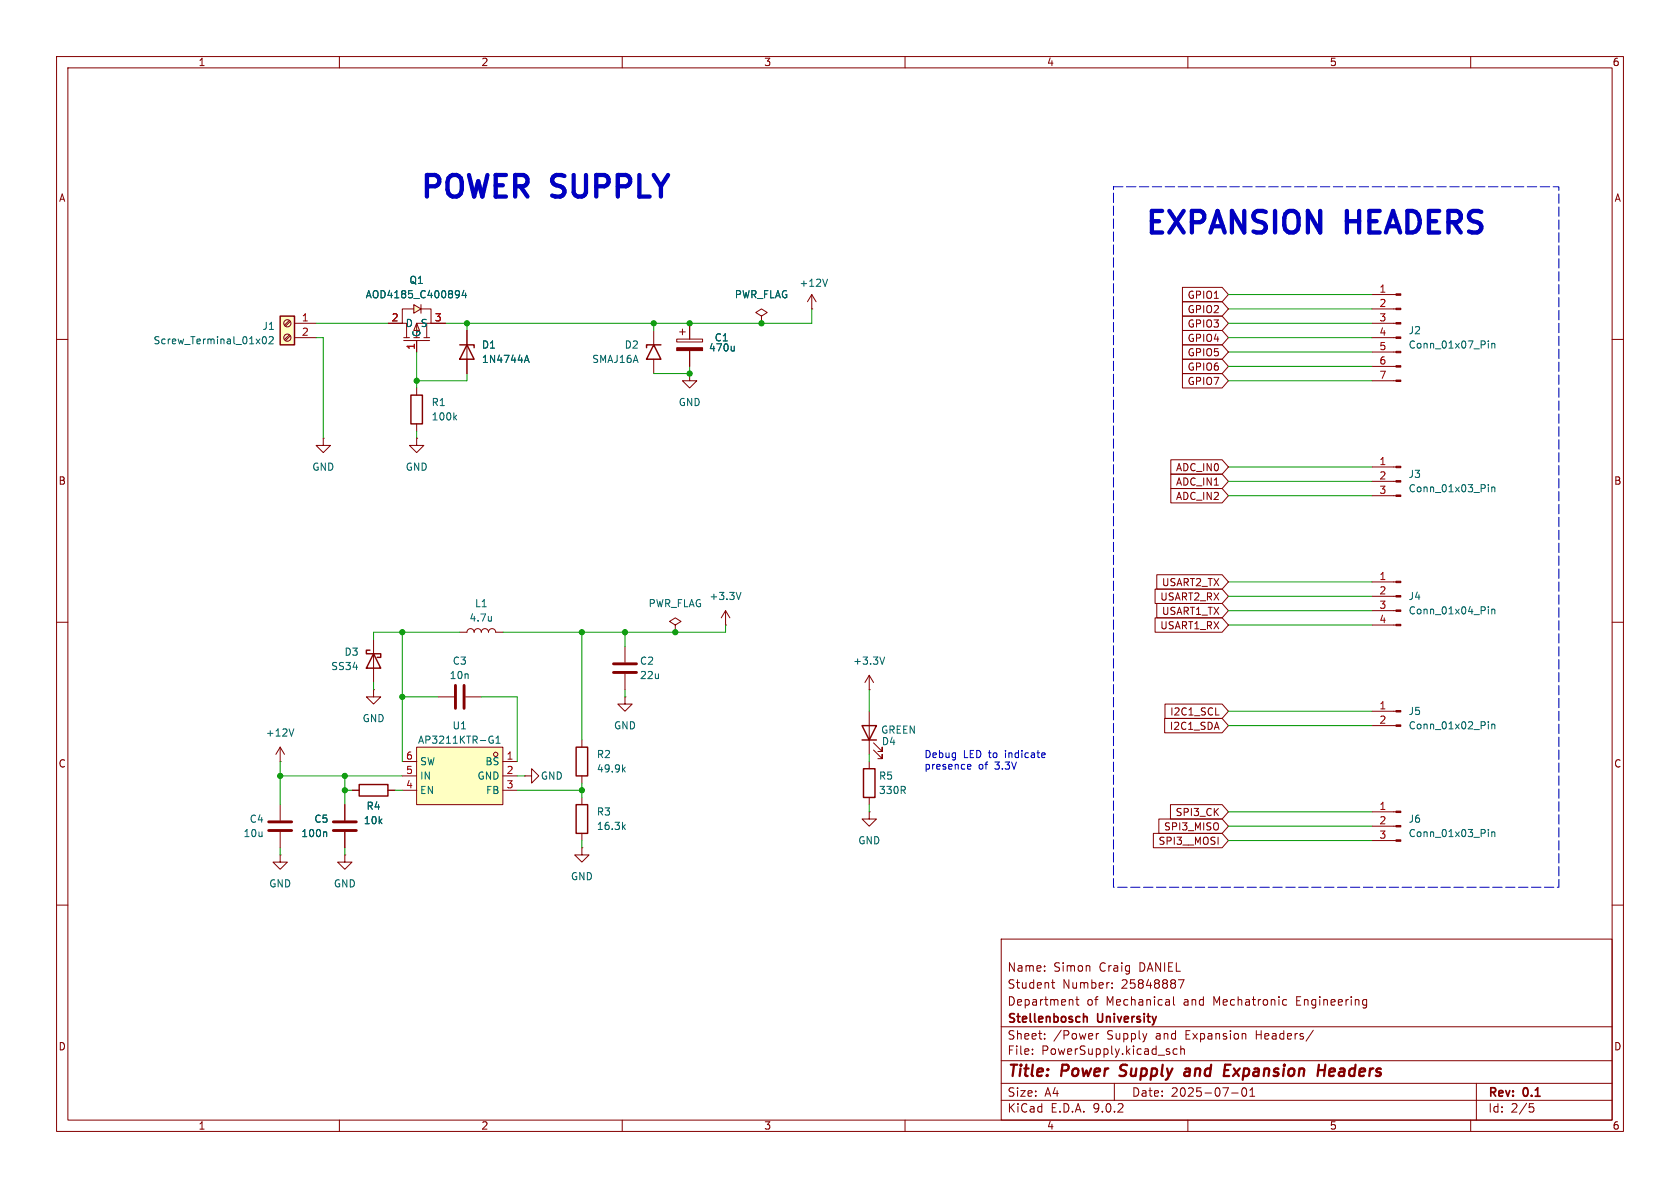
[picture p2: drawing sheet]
<svg xmlns="http://www.w3.org/2000/svg" width="297mm" height="210mm" viewBox="0 0 297 210" stroke-linecap="round" stroke-linejoin="round" font-family="sans-serif">
<g fill="none" stroke="#840000" stroke-width=".18">
<path d="M10 10h277v190h-277zM12 12h273v186h-273zM60 10v2M110 10v2M160 10v2M210 10v2M260 10v2M10 60h2M285 60h2M10 110h2M285 110h2M92.7 137.2h1.3v-1.3l1.2 1.3-1.2 1.2v-1.2"/>
<path d="M92.7 137.2h.1M242.6 143.5h4.2M242.6 146.1h4.2M242.6 148.6h4.2M10 160h2M177 166h108v32h-108zM184.7 171.6v.1M184.7 170.8v.1M185.9 173.7h.6M186.1 173.2v1.3l.4 .2M189.6 176.8l.1 .9M190.2 176.7h.5"/>
<path d="M190.4 176.2v1.3l.3 .2M196.6 174.6v.1M196.6 173.8v.1M207.5 176.2v1.3l.2 .2M208.3 173.2h1l-.6 1.5M226.8 177.6l.2 .1 .5-.1M227.5 176.8l-.5-.1-.2 .1M241.2 176.7l.4 .1M241.6 177.6l-.4 .1M241.6 176.7v1.2l-.3 .3M285 160h2M60 198v2"/>
<path d="M110 198v2M160 198v2M177 194.5h108M177 191.5h108M177 187.5h108M177 181.5h108M182.5 186.3v.1M182.5 185.5v.1M184.7 183.6v.1M184.7 182.8v.1M193.8 182.7v1M194.2 182.7l-.2 .1-.2 .2"/>
<path d="M197 191.5v3M208.1 185.5l-.4-.1-.3 .3v.4l.1 .2h.6M208.7 185.5l.3-.1 .3 .1 .1 .9M208.7 184.9v1.5M210 198v2M217.7 193.2h1.2M219.7 192.4a.81 .81 0 0 0 .3 1.4l.2-.1 .2-.5-.2-.8M220.2 182.8v.9M221 193.8h.8M221 192.7l.4-.4v1.5M232.2 182.1l-1.3 2M260 198v2"/>
<path d="M261 191.5v6.5M270.4 195.1h.7M270.5 195.7h.4l.3 .3-.2 .5-.5 .1"/>
</g>
<path d="M197.9 190.1l.3 .1M198.2 188.4l-.1 .2v.4M209.3 189.9l.3 .3 .7-.1M209.6 189l.2-.1 .5 .1M210.4 189.4h-.7l-.3 .3M216.3 190.2h1M216.6 188.2h1M219.2 188.9l-1.2 1.3M233.1 189.2h1.1M234.3 188.2l-.2 2M235.8 188.9l-.6 .1-.2 .9 .2 .3h.4M236 189.4l-1 .1" fill="none" stroke="#840000" stroke-width=".4"/>
<path d="M191.6 179.8l.2-.1 .3 .1 .1 .9" fill="none" stroke="#840000" stroke-width=".3"/>
<g fill="#840000" stroke="#840000" stroke-width=".18">
<path d="M246.8 143.4h.8v.2h-.8z"/>
<path d="M246.8 145.9h.8v.3h-.8z"/>
<path d="M246.8 148.5h.8v.2h-.8z"/>
</g>
<path d="M263.1 146.6v.2M263.1 147.1v.8M263.7 147.1v.8M263.7 147.2l.2-.1h.3l.1 .8" fill="none" stroke="#006464" stroke-width=".18"/>
<g fill="#ffffc2">
<path d="M73.7 57.2l.5 1.2h-1.1z"/>
<path d="M73.1 53.9l1.3 .7-1.3 .8z"/>
</g>
<g fill="none" stroke="#840000" stroke-width=".18">
<path d="M68.6 57.2h2.5M71.4 59.7h1M73.1 54.6h-2v2.6h.8v2.5M73.1 53.9l1.3 .7-1.3 .8zM73.7 57.2l.5 1.2h-1.1zM74.4 54.6h1.8v2.6h-2.5v2.5M74.4 53.9v1.5M74.9 59.7h1M75.4 57.2v2.5M76.2 57.2h2.5M82.5 58.4v7.6M115.6 58.4v2.6"/>
<path d="M119.6 59.9h4.6v.6h-4.6zM120.1 58.7h1.1M120.6 58.2v1M121.9 57.2v2.7M134.6 55.9l1-.7-1-.6-1 .6 1 .7v1.3M134.6 57.2h.1M143.5 54.6h.1M143.5 52.1l-.8 1.2M143.5 52.1l.8 1.2M143.5 52.1v2.5M242.6 59.7h4.2M242.6 57.2h4.2"/>
<path d="M242.6 52.1h4.2M242.6 54.6h4.2M57.1 77.5v1.2h1.3l-1.3 1.3-1.2-1.3h1.2M57.1 77.5h.1M71.4 60.2h4.5M73.7 77.5v1.2h1.2l-1.2 1.3-1.3-1.3h1.3M73.7 77.5h.1M73.7 60.2v2M73.7 68.6v1.3M73.7 74.9v1.3M115.6 63.5v2.5M121.9 66v1.3h1.3l-1.3 1.3-1.3-1.3h1.3"/>
<path d="M121.9 66h.1M121.9 62v2.8M242.6 62.2h4.2M242.6 64.8h4.2M242.6 67.3h4.2M81.3 111.8h1.2a.64 .64 0 0 1 .7-.7 .64 .64 0 0 1 .6 .7 .64 .64 0 0 1 .7-.7 .64 .64 0 0 1 .6 .7 .64 .64 0 0 1 .6-.7 .64 .64 0 0 1 .7 .7 .64 .64 0 0 1 .6-.7 .64 .64 0 0 1 .6 .7h1.3M110.5 114.3v2.8M110.5 119.1v2.8M119.4 110.5l1-.6-1-.7-1 .7 1 .6v1.3M119.4 111.8h.1M128.3 110.5h.1M128.3 108l-.8 1.2"/>
<path d="M128.3 108l.7 1.2M128.3 108v2.5M153.7 119.4l-.8 1.3M153.7 119.4l.7 1.3M153.7 119.4v2.5M49.5 134.6h.1M49.5 132.1v2.5M49.5 132.1l-.7 1.3M49.5 132.1l.8 1.3M62.2 139.7h1.3M68.6 139.7h1.2M102.9 130.8v1.3"/>
<path d="M102.9 137.2v1.2M110.5 123.2v1.3h1.3l-1.3 1.2-1.3-1.2h1.3M110.5 123.2h.1M153.7 121.9h.1M153.7 125.7v7.7M153.7 134.6v1.3M154.4 132.6l1.6 1.5v-.7v.7h-.8M154.4 131.3l1.6 1.5v-.7v.7h-.8M49.5 151.1v1.3h1.3l-1.3 1.3-1.2-1.3h1.2M49.5 151.1h.1M49.5 142.2v2.8M49.5 147.1v2.8"/>
<path d="M61 151.1v1.3h1.2l-1.2 1.3-1.3-1.3h1.3M61 151.1h.1M61 142.2v2.8M61 147.1v2.8M153.7 143.5v1.3h1.2l-1.2 1.3-1.3-1.3h1.3M153.7 143.5h.1M153.7 141v1.2"/>
</g>
<g fill="none" stroke="#006464" stroke-width=".18">
<path d="M81 51.4l.2 .1a1.03 1.03 0 0 1-.2 1.1M81.2 51.9l-.2 .3M82 51.3l-.3 .9h.8M82.3 51.8v.8M146.3 49.3l-.4 1.3M80.4 73.8l.3 .4M80.7 73.4l-.5 .5M92.7 64.1l.4-1.3 .4 1.3M92.8 63.7h.6M129.8 61.2v.8M129.8 61.9l-.2 .1M263.1 60.3v.1"/>
<path d="M263.1 60.7v.8M263.7 60.7v.8M263.7 60.8l.2-.1 .3 .1 .1 .7M86.9 109v.8M86.9 109.7h-.1M131 104.7l-.4 1.3M156.4 116.1l-.4 1.3M51.9 128.8l-.4 1.3M110.2 136l.3 .5M110.5 135.6l-.4 .5M57.6 147.1l.2 .1v.7"/>
</g>
<path d="M72.6 69.9h2.1v5h-2.1zM81.3 61h2.5v.5M82.5 61l1.3 2.5h-2.5zM115.6 61l1.2 2.5h-2.5zM116.8 61h-2.5v.5M63.5 138.7h5.1v2h-5.1zM101.9 132.1h2v5.1h-2zM152.4 128.3h2.5l-1.2 2.5zM152.4 130.8h2.5M152.7 135.9h2v5.1h-2z" fill="none" stroke="#840000" stroke-width=".25"/>
<g fill="#840000" stroke="#840000" stroke-width=".18">
<path d="M119.6 61.5h4.6v.5h-4.6z"/>
<path d="M246.8 51.9h.8v.3h-.8z"/>
<path d="M246.8 54.5h.8v.2h-.8z"/>
<path d="M246.8 57h.8v.3h-.8z"/>
<path d="M246.8 59.6h.8v.2h-.8z"/>
<path d="M246.8 62.1h.8v.3h-.8z"/>
<path d="M246.8 64.6h.8v.3h-.8z"/>
<path d="M246.8 67.2h.8v.2h-.8z"/>
</g>
<path d="M108.5 117.3h4M108.5 118.9h4M47.5 146.8h4.1M47.5 145.3h4.1M58.9 146.8h4.1M58.9 145.3h4.1" fill="none" stroke="#840000" stroke-width=".51"/>
<path d="M49.5 55.9h2.6v5.1h-2.6z" fill="#ffffc2"/>
<path d="M49.5 55.9h2.6v5.1h-2.6zM65.4 114.9h-.6v.7h2.5v.6h-.6M66 115.6l1.3 2.5h-2.5z" fill="none" stroke="#840000" stroke-width=".25"/>
<g fill="none" stroke="#840000" stroke-width=".18">
<path d="M51.2 56.6l-.9 .9M51.2 59.2l-.9 .8M51.3 56.8l-.8 .9M51.3 59.4l-.8 .8M52.1 57.2h3.8M52.1 59.7h3.8M242.6 82.6h4.2M242.6 85.1h4.2M242.6 87.6h4.2M66 113v7.7M242.6 102.9h4.2M242.6 105.4h4.2"/>
<path d="M242.6 108h4.2M242.6 110.5h4.2M66 121.9v1.3h-1.2l1.2 1.3 1.3-1.3h-1.3M66 121.9h.1M242.6 125.7h4.2M242.6 128.3h4.2"/>
<circle cx="50.8" cy="59.7" r=".63"/>
<circle cx="50.8" cy="57.1" r=".63"/>
</g>
<g fill="none" stroke="#006464" stroke-width=".18">
<path d="M46.6 59.6l.1-.1a.68 .68 0 0 1 .4 .6 .68 .68 0 0 1-.4 .7 .84 .84 0 0 1-.1-1.2zM47.6 59.6l.5-.1 .2 .4-.8 .9h.8M263.1 85.7v.1M263.1 86.1v.8M263.7 86.1v.8M263.7 86.2l.2-.1 .3 .1 .1 .7M263.1 107.3v.1M263.1 107.7v.8M263.7 107.7v.8M263.7 107.8l.2-.1h.3l.1 .8M263.1 127.6v.1M263.1 128v.8"/>
<path d="M263.7 128v.8M263.7 128.1l.2-.1 .3 .1 .1 .7"/>
</g>
<g fill="#840000" stroke="#840000" stroke-width=".18">
<path d="M246.8 82.4h.8v.3h-.8z"/>
<path d="M246.8 85h.8v.2h-.8z"/>
<path d="M246.8 87.5h.8v.3h-.8z"/>
<path d="M246.8 102.7h.8v.3h-.8z"/>
<path d="M246.8 105.3h.8v.2h-.8z"/>
<path d="M246.8 107.8h.8v.3h-.8z"/>
<path d="M246.8 110.4h.8v.2h-.8z"/>
<path d="M246.8 125.6h.8v.3h-.8z"/>
<path d="M246.8 128.1h.8v.3h-.8z"/>
</g>
<path d="M73.7 132.1h15.2v10.1h-15.2z" fill="#ffffc2"/>
<g fill="none" stroke="#840000" stroke-width=".18">
<path d="M68.6 57.2h2.5M76.2 57.2h2.5M82.5 58.4v2.6M121.9 57.2v2.7M134.6 57.2h.1M209 50.8h7.1l1.1 1.3-1.1 1.2h-7.1zM209 58.4h7.1l1.1 1.3-1.1 1.3h-7.1zM209 53.3h7.1l1.1 1.3-1.1 1.3h-7.1zM209 55.9h7.1l1.1 1.3-1.1 1.2h-7.1zM73.7 60.2v2M82.5 63.5v2.5M121.9 62v2.8"/>
<path d="M209 61h7.1l1.1 1.2-1.1 1.3h-7.1zM209 66h7.1l1.1 1.3-1.1 1.3h-7.1zM209 63.5h7.1l1.1 1.3-1.1 1.2h-7.1zM207 86.4h9.1l1.1 1.2-1.1 1.3h-9.1zM207 83.8h9.1l1.1 1.3-1.1 1.3h-9.1zM207 81.3h9.1l1.1 1.3-1.1 1.2h-9.1zM204.2 109.2h11.9l1.1 1.3-1.1 1.3h-11.9zM204.2 104.1h11.9l1.1 1.3-1.1 1.3h-11.9zM204.5 101.6h11.6l1.1 1.3-1.1 1.2h-11.6zM204.5 106.7h11.6l1.1 1.3-1.1 1.2h-11.6zM62.2 139.7h1.3M68.6 139.7h1.2"/>
<path d="M71.1 134.6h2.6M71.1 137.2h2.6M71.1 139.7h2.6M73.7 132.1h15.2v10.1h-15.2zM77.5 123.2h2.8M82.3 123.2h2.8M88.9 134.6h2.5M88.9 137.2h2.5M88.9 139.7h2.5M205.9 127h10.2l1.1 1.3-1.1 1.2h-10.2zM206 124.5h10.1l1.1 1.2-1.1 1.3h-10.1zM214.9 126.4h.6"/>
<path d="M61 142.2v2.8M61 147.1v2.8M102.9 149.9v1.2h1.2l-1.2 1.3-1.3-1.3h1.3M102.9 149.9h.1M102.9 141v1.2M102.9 147.3v1.3M203.9 147.3h12.2l1.1 1.3-1.1 1.3h-12.2zM204.9 144.8h11.2l1.1 1.3-1.1 1.2h-11.2zM206.9 142.2h9.2l1.1 1.3-1.1 1.3h-9.2z"/>
<circle cx="87.6" cy="133.4" r=".38"/>
</g>
<g fill="none" stroke="#006464" stroke-width=".18">
<path d="M81 51.4l.2 .1a1.03 1.03 0 0 1-.2 1.1M81.2 51.9l-.2 .3M82 51.3l-.3 .9h.8M82.3 51.8v.8M92.7 64.1l.4-1.3 .4 1.3M92.8 63.7h.6M129.8 61.2v.8M129.8 61.9l-.2 .1M86.8 130.1l.3 .1M87 130.8h.2v.5l-.4 .1M87.7 131.4h.7M87.7 130.5l.4-.4v1.3"/>
<path d="M57.6 147.1l.2 .1v.7M110.2 146.1l.3 .5M110.5 145.8l-.4 .5"/>
</g>
<path d="M80.5 121.2v4M82 121.2v4" fill="none" stroke="#840000" stroke-width=".51"/>
<path d="M101.9 142.2h2v5.1h-2z" fill="none" stroke="#840000" stroke-width=".25"/>
<g fill="none" stroke="#009600" stroke-width=".18">
<path d="M55.9 57.2h12.7M55.9 59.7h1.2v17.8M82.5 57.2v1.2M115.6 57.2v1.2M143.5 54.6v2.6h-64.8M217.2 54.6h25.4M217.2 57.2h25.4M217.2 59.7h25.4M217.2 52.1h25.4M73.7 62.2v6.4M73.7 76.2v1.3M82.5 66v1.3h-8.8"/>
<path d="M121.9 64.8v1.2h-6.3M217.2 67.3h25.4M217.2 64.8h25.4M217.2 62.2h25.4M217.2 87.6h25.4M217.2 85.1h25.4M217.2 82.6h25.4M71.1 111.8v22.8M81.3 111.8h-15.3v1.2M102.9 111.8v19M110.5 111.8v2.5M128.3 110.5v1.3h-39.4"/>
<path d="M217.2 108h25.4M217.2 105.4h25.4M217.2 110.5h25.4M217.2 102.9h25.4M49.5 137.2h21.6M49.5 134.6v7.6M61 139.7h1.2M61 137.2v5M66 120.7v1.2M69.8 139.7h1.3M71.1 123.2h6.4M85.1 123.2h6.3v11.4"/>
<path d="M91.4 139.7h11.5M91.4 137.2h1.3M102.9 138.4v2.6M110.5 121.9v1.3M153.7 121.9v3.8M153.7 133.4v1.2M217.2 128.3h25.4M217.2 125.7h25.4M49.5 149.9v1.2M61 149.9v1.2M102.9 148.6v1.3M153.7 142.2v1.3"/>
<path d="M217.2 143.5h25.4M217.2 148.6h25.4M217.2 146.1h25.4"/>
</g>
<path d="M171.1 135.9h.5M171.1 135.2l.4-.1 .1 .3-.6 .1M184.6 133.1l.2 .3-.6 .1M184.7 133.9h-.1" fill="none" stroke="#0000c2" stroke-width=".18"/>
<path d="M196.8 33h78.8v123.8h-78.8z" fill="none" stroke="#0000c2" stroke-width=".18" stroke-dasharray="1.7 .6"/>
<g fill="#009600" stroke="#009600" stroke-width=".18">
<circle cx="82.5" cy="57.2" r=".46"/>
<circle cx="73.7" cy="67.3" r=".46"/>
<circle cx="121.9" cy="66" r=".46"/>
<circle cx="115.6" cy="57.2" r=".46"/>
<circle cx="71.1" cy="111.8" r=".46"/>
<circle cx="110.5" cy="111.8" r=".46"/>
<circle cx="102.9" cy="139.7" r=".46"/>
<circle cx="102.9" cy="111.8" r=".46"/>
<circle cx="119.4" cy="111.8" r=".46"/>
<circle cx="134.6" cy="57.2" r=".46"/>
<circle cx="121.9" cy="57.2" r=".46"/>
<circle cx="61" cy="139.7" r=".46"/>
<circle cx="49.5" cy="137.2" r=".46"/>
<circle cx="61" cy="137.2" r=".46"/>
<circle cx="71.1" cy="123.2" r=".46"/>
</g>
<g font-size="5.3" fill="#0000c2">
<text x="73.8" y="36.1">POWER</text>
<text x="97.6" y="36.1">SUPPLY</text>
<text x="202" y="42.4">EXPANSION</text>
<text x="238" y="42.4">HEADERS</text>
</g>
<g font-size="2.8" fill="#840000">
<text x="178" y="190.9">Title:</text>
<text x="187.7" y="190.9">Power</text>
<text x="198.8" y="190.9">Supply</text>
<text x="211.1" y="190.9">and</text>
<text x="218.8" y="190.9">Expansion</text>
<text x="236.2" y="190.9">Headers</text>
</g>
<g font-size="2.1" fill="#840000">
<text x="178" y="172">Name:</text>
<text x="186.2" y="172">Simon</text>
<text x="194.4" y="172">Craig</text>
<text x="201.5" y="172">DANIEL</text>
<text x="178" y="178">Department</text>
<text x="178" y="175">Student</text>
<text x="187.8" y="175">Number:</text>
<text x="192.1" y="178">of</text>
<text x="195.6" y="178">Mechanical</text>
<text x="198.3" y="175">25848887</text>
<text x="209.4" y="178">and</text>
<text x="214.8" y="178">Mechatronic</text>
<text x="229.6" y="178">Engineering</text>
<text x="178" y="184">Sheet:</text>
<text x="178" y="181.2">Stellenbosch</text>
<text x="186.2" y="184">/Power</text>
<text x="194.1" y="181.2">University</text>
<text x="195.7" y="184">Supply</text>
<text x="204.5" y="184">and</text>
<text x="209.8" y="184">Expansion</text>
<text x="222.4" y="184">Headers/</text>
<text x="178" y="186.7">File:</text>
<text x="184.1" y="186.7">PowerSupply.kicad_sch</text>
<text x="178" y="196.9">KiCad</text>
<text x="178" y="194.1">Size:</text>
<text x="184.7" y="194.1">A4</text>
<text x="185.7" y="196.9">E.D.A.</text>
<text x="193.3" y="196.9">9.0.2</text>
<text x="200" y="194.1">Date:</text>
<text x="207" y="194.1">2025-07-01</text>
<text x="263" y="194.3">Rev:</text>
<text x="263" y="196.9">Id:</text>
<text x="267.1" y="196.9">2/5</text>
<text x="269.4" y="194.3">0.1</text>
</g>
<g font-size="1.8" fill="#840000">
<text x="35" y="11.9">1</text>
<text x="85" y="11.9">2</text>
<text x="135" y="11.9">3</text>
<text x="185" y="11.9">4</text>
<text x="235" y="11.9">5</text>
<text x="285" y="11.9">6</text>
<text x="10.3" y="35.9">A</text>
<text x="285.3" y="35.9">A</text>
<text x="209.9" y="53">GPIO1</text>
<text x="209.9" y="55.6">GPIO2</text>
<text x="209.9" y="58.1">GPIO3</text>
<text x="209.9" y="60.6">GPIO4</text>
<text x="209.9" y="63.2">GPIO5</text>
<text x="209.9" y="65.7">GPIO6</text>
<text x="209.9" y="68.3">GPIO7</text>
<text x="207.8" y="83.5">ADC_IN0</text>
<text x="10.3" y="85.9">B</text>
<text x="207.8" y="88.6">ADC_IN2</text>
<text x="207.8" y="86">ADC_IN1</text>
<text x="285.3" y="85.9">B</text>
<text x="205" y="106.4">USART2_RX</text>
<text x="205.3" y="103.8">USART2_TX</text>
<text x="205" y="111.4">USART1_RX</text>
<text x="205.3" y="108.9">USART1_TX</text>
<text x="206.7" y="129.2">I2C1_SDA</text>
<text x="206.8" y="126.7">I2C1_SCL</text>
<text x="10.3" y="135.9">C</text>
<text x="285.3" y="135.9">C</text>
<text x="204.7" y="149.5">SPI3__MOSI</text>
<text x="205.7" y="147">SPI3_MISO</text>
<text x="207.7" y="144.5">SPI3_CK</text>
<text x="10.3" y="185.9">D</text>
<text x="285.3" y="185.9">D</text>
<text x="35" y="199.9">1</text>
<text x="85" y="199.9">2</text>
<text x="135" y="199.9">3</text>
<text x="185" y="199.9">4</text>
<text x="235" y="199.9">5</text>
<text x="285" y="199.9">6</text>
</g>
<g font-size="1.8" fill="#006464">
<text x="64.5" y="52.9">AOD4185_C400894</text>
<text x="72.3" y="50.4">Q1</text>
<text x="129.8" y="52.9">PWR_FLAG</text>
<text x="141.2" y="50.9">+12V</text>
<text x="46.3" y="58.5">J1</text>
<text x="71.6" y="58">D</text>
<text x="74.3" y="58">S</text>
<text x="74.5" y="59.7" transform="rotate(-90 74.5 59.7)">G</text>
<text x="248.9" y="59.3">J2</text>
<text x="27" y="61.1">Screw_Terminal_01x02</text>
<text x="85.1" y="61.8">D1</text>
<text x="85.1" y="64.4">1N4744A</text>
<text x="104.6" y="64.4">SMAJ16A</text>
<text x="110.3" y="61.8">D2</text>
<text x="125.2" y="62.3">470u</text>
<text x="126.2" y="60.6">C1</text>
<text x="248.9" y="61.8">Conn_01x07_Pin</text>
<text x="76.2" y="72">R1</text>
<text x="119.9" y="72">GND</text>
<text x="76.2" y="74.5">100k</text>
<text x="55.1" y="83.4">GND</text>
<text x="71.6" y="83.4">GND</text>
<text x="248.9" y="84.7">J3</text>
<text x="248.9" y="87.2">Conn_01x03_Pin</text>
<text x="83.9" y="107.5">L1</text>
<text x="114.6" y="107.5">PWR_FLAG</text>
<text x="125.3" y="106.3">+3.3V</text>
<text x="248.9" y="106.3">J4</text>
<text x="82.9" y="110.1">4.7u</text>
<text x="248.9" y="108.8">Conn_01x04_Pin</text>
<text x="58.4" y="118.7">SS34</text>
<text x="60.8" y="116.1">D3</text>
<text x="79.9" y="117.7">C3</text>
<text x="113" y="117.7">C2</text>
<text x="150.7" y="117.7">+3.3V</text>
<text x="79.4" y="120.2">10n</text>
<text x="113" y="120.2">22u</text>
<text x="46.9" y="130.4">+12V</text>
<text x="64" y="127.9">GND</text>
<text x="73.8" y="131.7">AP3211KTR-G1</text>
<text x="79.9" y="129.1">U1</text>
<text x="108.5" y="129.1">GND</text>
<text x="155.7" y="129.9">GREEN</text>
<text x="155.8" y="131.9">D4</text>
<text x="248.9" y="126.6">J5</text>
<text x="248.9" y="129.1">Conn_01x02_Pin</text>
<text x="74.2" y="135.5">SW</text>
<text x="85.7" y="135.5">BS</text>
<text x="105.4" y="134.2">R2</text>
<text x="105.4" y="136.8">49.9k</text>
<text x="64.7" y="143.4">R4</text>
<text x="74.2" y="138">IN</text>
<text x="74.2" y="140.6">EN</text>
<text x="84.3" y="138">GND</text>
<text x="85.8" y="140.6">FB</text>
<text x="95.5" y="138">GND</text>
<text x="155.3" y="140.6">330R</text>
<text x="155.3" y="138">R5</text>
<text x="43" y="148.2">10u</text>
<text x="44" y="145.6">C4</text>
<text x="53.2" y="148.2">100n</text>
<text x="55.5" y="145.6">C5</text>
<text x="64.2" y="145.9">10k</text>
<text x="105.4" y="144.4">R3</text>
<text x="105.4" y="146.9">16.3k</text>
<text x="151.6" y="149.5">GND</text>
<text x="248.9" y="145.6">J6</text>
<text x="248.9" y="148.2">Conn_01x03_Pin</text>
<text x="100.8" y="155.8">GND</text>
<text x="47.5" y="157.1">GND</text>
<text x="58.9" y="157.1">GND</text>
</g>
<g font-size="1.8" fill="#a90000">
<text x="243.8" y="51.8">1</text>
<text x="53.3" y="56.9">1</text>
<text x="53.3" y="59.4">2</text>
<text x="69.1" y="56.9">2</text>
<text x="76.8" y="56.9">3</text>
<text x="243.8" y="54.4">2</text>
<text x="243.8" y="56.9">3</text>
<text x="243.8" y="59.4">4</text>
<text x="73.4" y="61.9" transform="rotate(-90 73.4 61.9)">1</text>
<text x="243.8" y="62">5</text>
<text x="243.8" y="64.5">6</text>
<text x="243.8" y="67.1">7</text>
<text x="243.8" y="82.3">1</text>
<text x="243.8" y="84.8">2</text>
<text x="243.8" y="87.4">3</text>
<text x="243.8" y="102.6">1</text>
<text x="243.8" y="105.2">2</text>
<text x="243.8" y="107.7">3</text>
<text x="243.8" y="110.2">4</text>
<text x="243.8" y="125.5">1</text>
<text x="243.8" y="128">2</text>
<text x="71.7" y="134.4">6</text>
<text x="71.7" y="136.9">5</text>
<text x="89.5" y="134.4">1</text>
<text x="89.5" y="136.9">2</text>
<text x="71.7" y="139.4">4</text>
<text x="89.5" y="139.4">3</text>
<text x="243.8" y="143.3">1</text>
<text x="243.8" y="145.8">2</text>
<text x="243.8" y="148.3">3</text>
</g>
<g font-size="1.8" fill="#0000c2">
<text x="163.3" y="134.2">Debug</text>
<text x="163.3" y="136.3">presence</text>
<text x="170.3" y="134.2">LED to</text>
<text x="173" y="136.3">of</text>
<text x="176" y="136.3">3.3V</text>
<text x="178" y="134.2">indicate</text>
</g>
</svg>
